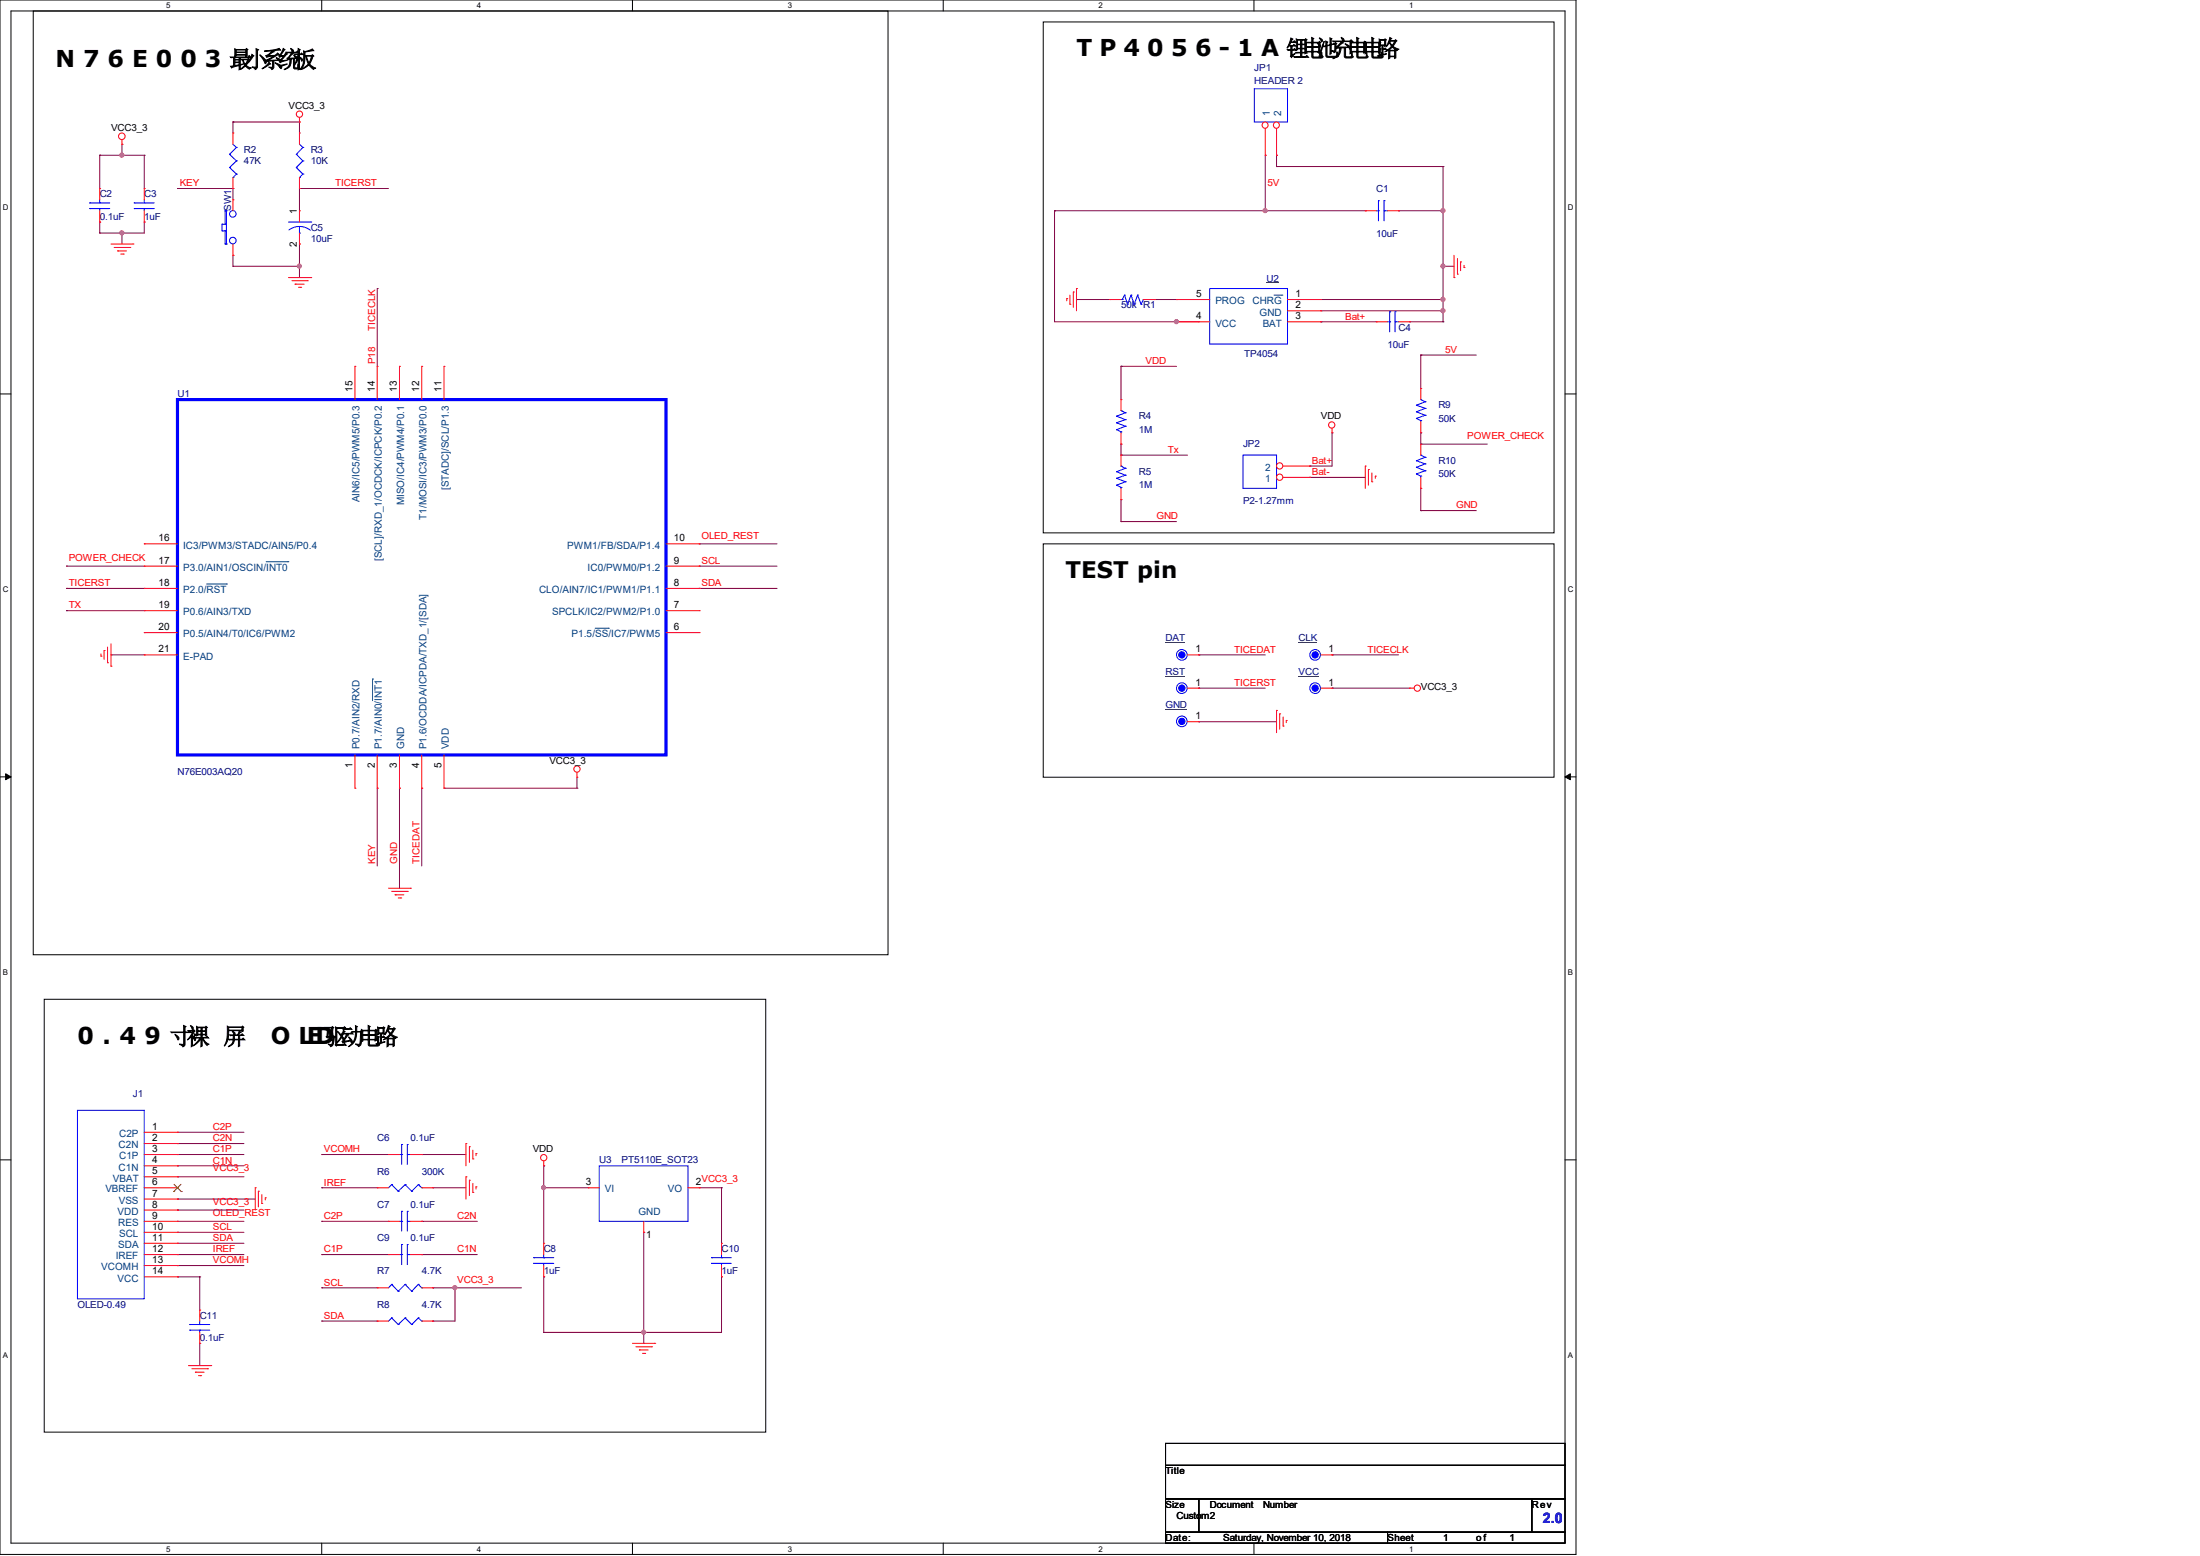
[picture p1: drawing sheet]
<svg xmlns="http://www.w3.org/2000/svg" width="297mm" height="210mm" viewBox="0 0 297 210" stroke-linecap="round" stroke-linejoin="round" font-family="sans-serif">
<path d="M0 0h212.8v209.8h-212.8zM1.5 1.5h209.8v206.8h-209.8z" fill="none" stroke="#000" stroke-width=".14"/>
<g fill="#fff">
<path d="M22.4 .2h.6v1.2h-.6z"/>
<path d="M22.4 208.4h.6v1.2h-.6z"/>
</g>
<path d="M43.4 0v1.5M43.4 208.3v1.5" fill="none" stroke="#000" stroke-width=".14"/>
<g fill="#fff">
<path d="M64.4 .2h.6v1.2h-.6z"/>
<path d="M64.4 208.4h.6v1.2h-.6z"/>
</g>
<path d="M85.4 0v1.5M85.4 208.3v1.5" fill="none" stroke="#000" stroke-width=".14"/>
<g fill="#fff">
<path d="M106.3 .2h.6v1.2h-.6z"/>
<path d="M106.3 208.4h.6v1.2h-.6z"/>
</g>
<path d="M127.3 0v1.5M127.3 208.3v1.5" fill="none" stroke="#000" stroke-width=".14"/>
<g fill="#fff">
<path d="M148.3 .2h.6v1.2h-.6z"/>
<path d="M148.3 208.4h.6v1.2h-.6z"/>
</g>
<path d="M169.3 0v1.5M169.3 208.3v1.5" fill="none" stroke="#000" stroke-width=".14"/>
<g fill="#fff">
<path d="M190.2 .2h.6v1.2h-.6z"/>
<path d="M190.2 208.4h.6v1.2h-.6z"/>
<path d="M.4 27.3h.7v1.2h-.7z"/>
<path d="M211.7 27.3h.7v1.2h-.7z"/>
<path d="M.4 79h.7v1.2h-.7z"/>
<path d="M211.7 79h.7v1.2h-.7z"/>
</g>
<path d="M0 53.2h1.5M211.3 53.2h1.5" fill="none" stroke="#000" stroke-width=".14"/>
<g fill="#fff">
<path d="M.4 130.7h.7v1.2h-.7z"/>
<path d="M211.7 130.7h.7v1.2h-.7z"/>
</g>
<path d="M0 104.9h1.5M211.3 104.9h1.5" fill="none" stroke="#000" stroke-width=".14"/>
<path d="M.8 104.4l.7 .5-.7 .3zM211.3 104.9l.7-.5v.8z" fill="#000" stroke="#000" stroke-width=".14"/>
<g fill="#fff">
<path d="M.4 182.4h.7v1.2h-.7z"/>
<path d="M211.7 182.4h.7v1.2h-.7z"/>
</g>
<g fill="none" stroke="#000" stroke-width=".14">
<path d="M4.5 1.5h115.4v127.4h-115.4zM140.8 3h69v68.9h-69zM140.8 73.4h69v31.5h-69zM6 134.9h97.4v58.4h-97.4zM0 156.5h1.5M211.3 156.5h1.5M157.4 194.8h53.9v3h-53.9zM157.4 197.8h53.9v4.5h-53.9zM157.4 202.3h4.4v4.5h-4.4zM157.4 206.8h29.9v1.5h-29.9zM161.8 202.3h45v4.5h-45zM187.3 206.8h24v1.5h-24z"/>
<path d="M206.8 202.3h4.5v4.5h-4.5z"/>
</g>
<g fill="none" stroke="#800040" stroke-width=".14">
<path d="M16.5 19.5h.1M16.5 19.5v1.5M31.5 16.5h.1M31.5 16.5v1.4M31.5 16.5h8.9M40.4 16.5h.1M40.4 16.5v1.4M13.5 21h.1M13.5 30h.1M13.5 31.5h.1M13.5 21v4.4M13.5 30v1.5"/>
<path d="M13.5 21h6M16.5 31.5h.1M16.5 21h.1M16.5 31.5v1.4M19.5 21h.1M19.5 30h.1M19.5 21v4.4M19.5 30v1.5h-6M24 25.4h.1M24 25.4h7.5M31.5 35.9h.1M31.5 25.4h.1"/>
<path d="M31.5 34.5h.1M31.5 35.9h8.9M31.5 25.4v1.6M31.5 34.5v1.4M40.4 35.9h.1M40.4 32.9h.1M40.4 25.4h.1M40.4 25.4v3M40.4 32.9v4.6M40.4 25.4h12.1M50.9 38.9h.1M50.9 38.9v10.5"/>
<path d="M142.4 28.4h.1M142.4 28.4h41.9M142.4 28.4v15h19.4M170.8 21h.1M170.8 21v7.4M172.3 21h.1M172.3 22.5h.1M172.3 21v1.5M172.3 22.5h22.5M184.3 28.4h.1M188.8 28.4h.1M188.8 28.4h6"/>
<path d="M194.8 22.5h.1M194.8 35.9h.1M194.8 22.5v20.9M194.8 35.9h1.5M145.3 40.4h.1M145.3 40.4h4.6M151.3 59.9h.1M151.3 49.4h.1M151.3 49.4v4.5M151.3 59.9v1.5M151.3 49.4h7.5M155.8 40.4h3"/>
<path d="M158.8 43.4h.1M158.8 40.4h.1M161.8 43.4h.1M178.3 43.4h.1M178.3 43.4h7.5M178.3 40.4h16.5M178.3 42h16.5M179.8 58.4h.1M179.8 58.4v4.5h-3M190.3 43.4h.1M190.3 43.4h4.5M191.8 58.4h.1"/>
<path d="M191.8 47.9h.1M191.8 59.9h.1M191.8 47.9v4.6M191.8 58.4v1.5M191.8 47.9h7.5M191.8 59.9h9M194.8 40.4h.1M194.8 42h.1M194.8 43.4h.1M9 79.4h.1M9 76.4h.1M9 79.4h10.5"/>
<path d="M9 76.4h10.5M94.4 79.4h.1M94.4 76.4h.1M94.4 73.4h.1M94.4 79.4h10.5M94.4 76.4h10.5M94.4 73.4h10.5M151.3 67.4h.1M151.3 70.4h.1M151.3 61.4h.1M151.3 67.4v3M151.3 70.4h7.5"/>
<path d="M151.3 61.4h9M176.8 62.9h.1M176.8 64.4h.1M176.8 64.4h7.5M191.8 65.9h.1M191.8 68.9h.1M191.8 65.9v3M191.8 68.9h7.5M9 82.4h.1M9 82.4h10.5M15 88.4h.1M15 88.4h4.5"/>
<path d="M161.8 88.4h.1M161.8 92.9h.1M161.8 97.4h.1M161.8 88.4h9M161.8 92.9h9M161.8 97.4h10.5M179.8 88.4h.1M179.8 92.9h.1M179.8 88.4h9M179.8 92.9h10.5M50.9 106.4h.1M50.9 106.4v10.5"/>
<path d="M53.9 106.4h.1M53.9 106.4v13.5M56.9 106.4h.1M56.9 106.4v10.5M59.9 106.4h.1M59.9 106.4h18M77.9 106.4h.1M77.9 104.9v1.5M24 152.8h.1M24 154.3h.1M24 155.8h.1M24 157.4h.1"/>
<path d="M24 158.8h.1M24 152.8h8.9M24 154.3h8.9M24 155.8h8.9M24 157.4h8.9M24 158.8h8.9M43.4 155.8h.1M43.4 155.8h9.1M56.9 155.8h.1M56.9 155.8h6M73.4 157.4h.1M73.4 157.4v10.4"/>
<path d="M24 164.8h.1M24 161.8h.1M24 163.3h.1M24 166.3h.1M24 167.8h.1M24 169.3h.1M24 170.8h.1M24 172.3h.1M24 164.8h8.9M24 161.8h10.5M24 163.3h8.9M24 166.3h8.9"/>
<path d="M24 167.8h8.9M24 169.3h8.9M24 170.8h8.9M24 172.3h3M27 172.3h.1M27 172.3v4.5M43.4 160.3h.1M43.4 164.8h.1M43.4 169.3h.1M43.4 173.8h.1M43.4 178.3h.1M43.4 164.8h9.1"/>
<path d="M43.4 160.3h7.5M43.4 169.3h9.1M43.4 173.8h7.5M43.4 178.3h7.5M56.9 164.8h.1M56.9 169.3h.1M56.9 164.8h7.5M56.9 169.3h7.5M58.4 160.3h.1M58.4 173.8h.1M58.4 178.3h.1M58.4 160.3h4.5"/>
<path d="M58.4 173.8h12M61.4 173.8h.1M61.4 173.8v4.5h-3M73.4 160.3h.1M73.4 179.8h.1M73.4 172.3h.1M73.4 172.3v7.5M73.4 160.3h6M86.9 166.3h.1M86.9 179.8h.1M86.9 166.3v15M94.4 160.3h.1"/>
<path d="M94.4 160.3h3M97.4 172.3h.1M97.4 160.3h.1M97.4 172.3v7.5h-24M97.4 160.3v7.5M27 181.3h.1M27 181.3v3"/>
</g>
<g fill="#f0f" stroke="#f0f" stroke-width=".14">
<circle cx="194.8" cy="28.4" r=".28"/>
<circle cx="194.8" cy="35.9" r=".28"/>
<circle cx="170.8" cy="28.4" r=".28"/>
<circle cx="86.9" cy="179.8" r=".28"/>
<circle cx="73.4" cy="160.3" r=".28"/>
<circle cx="61.4" cy="173.8" r=".28"/>
<circle cx="40.4" cy="35.9" r=".28"/>
<circle cx="16.4" cy="31.4" r=".28"/>
<circle cx="16.4" cy="20.9" r=".28"/>
<circle cx="194.8" cy="41.9" r=".28"/>
<circle cx="158.8" cy="43.4" r=".28"/>
<circle cx="194.8" cy="40.4" r=".28"/>
</g>
<g fill="none" stroke="#f00" stroke-width=".14">
<path d="M16.5 19.5h.1M16.5 18.9v.6M31.5 17.9h.1M31.5 17.9v1.6M40.4 16.5h.1M40.4 15.9v.6M13.5 30h.1M13.5 25.4h.1M13.5 25.4v1.6M13.5 28.4v1.6M15 32.9h2.9M15.4 33.4h2.1"/>
<path d="M15.9 33.9h.1M15.9 33.9h1.2M16.3 34.3h.3M16.6 34.3h.1M17.5 33.4h.1M17.9 32.9h.1M19.5 30h.1M19.5 25.4h.1M19.5 25.4v1.6M19.5 28.4v1.6M31.5 25.4h.1M31.5 34.5h.1"/>
<path d="M31.5 27h.1M31.5 24v1.4M31.5 27v1.4M31.5 32.9v1.6M38.9 37.5h3.1M39.4 37.9h2.1M39.8 38.4h.1M39.8 38.4h1.3M40.3 38.8h.3M40.6 38.8h.1M41.5 37.9h.1M42 37.5h.1"/>
<path d="M144.4 39.8v1.3M144.9 39.4h.1M144.9 39.4v2.1M145.3 38.9h.1M145.3 38.9v3.1M184.3 28.4h.1M184.3 28.4h1.5M187.3 28.4h1.5M188.8 28.4h.1M196.3 37.5h.1M196.3 34.5v3M196.8 37h.1"/>
<path d="M196.8 34.9v2.1M197.2 35.3h.1M197.2 35.3v1.2M197.7 36.1h.1M197.7 35.8v.3M47.9 49.4h.1M47.9 49.4v4.5M50.9 49.4h.1M50.9 49.4v4.5M53.9 49.4h.1M53.9 49.4v4.5M56.9 49.4h.1"/>
<path d="M56.9 49.4v4.5M59.9 49.4h.1M59.9 49.4v4.5M144 40.3h.1M144 40.3v.3M144.4 41.1h.1M151.3 53.9h.1M151.3 59.9h.1M151.3 53.9v1.5M151.3 58.4v1.5M179.8 58.4h.1M179.8 57.8v.6"/>
<path d="M191.8 52.5h.1M191.8 58.4h.1M191.8 59.9h.1M191.8 52.5v1.4M191.8 56.9v1.5M191.8 59.9v1.5M19.5 79.4h.1M19.5 76.4h.1M19.5 73.4h.1M19.5 79.4h4.5M19.5 76.4h4.5M19.5 73.4h4.5"/>
<path d="M89.9 79.4h4.5M89.9 76.4h4.5M89.9 73.4h4.5M94.4 73.4h.1M94.4 76.4h.1M94.4 79.4h.1M151.3 61.4h.1M151.3 67.4h.1M151.3 61.4v1.5M151.3 65.9v1.5M184.3 62.9h.1M184.3 62.9v3"/>
<path d="M184.7 63.4h.1M184.7 63.4v2.1M185.2 65h.1M185.2 63.8v1.2M185.7 64.3h.1M185.7 64.3v.3M191.8 65.9h.1M191.8 64.4v1.5M13.6 88.6h.1M13.6 88.3v.3M14.1 87.8h.1M14.1 87.8v1.2"/>
<path d="M14.5 89.5h.1M14.5 87.3v2.2M15 89.9h.1M15 86.9v3M19.5 82.4h.1M19.5 85.4h.1M19.5 88.4h.1M19.5 82.4h4.5M19.5 85.4h4.5M19.5 88.4h4.5M89.9 82.4h4.5M89.9 85.4h4.5"/>
<path d="M94.4 85.4h.1M94.4 82.4h.1M160.3 92.9h1.5M160.3 88.4h1.5M161.8 88.4h.1M161.8 92.9h.1M172.3 95.9h.1M172.3 95.9v3M172.8 96.4h.1M172.8 96.4v2M173.2 98h.1M173.2 96.8v1.2"/>
<path d="M173.7 97.2h.1M173.7 97.2v.3M190.3 92.9h.1M190.3 92.9h.6M47.9 106.4h.1M47.9 101.9v4.5M50.9 106.4h.1M50.9 101.9v4.5M52.5 119.9h2.9M53.9 106.4h.1M53.9 101.9v4.5M55.4 119.9h.1"/>
<path d="M56.9 106.4h.1M56.9 101.9v4.5M59.9 106.4h.1M59.9 101.9v4.5M77.9 104.9h.1M77.9 104.3v.6M52.9 120.3h2.1M53.3 120.8h.1M53.3 120.8h1.2M53.8 121.2h.3M54.1 121.2h.1M55 120.3h.1"/>
<path d="M19.5 155.8h4.5M19.5 152.8h4.5M19.5 154.3h4.5M19.5 158.8h4.5M19.5 157.4h4.5M24 152.8h.1M24 154.3h.1M24 158.8h.1M24 157.4h.1M24 155.8h.1M52.5 155.8h.1M52.5 155.8h1.4"/>
<path d="M55.4 155.8h1.5M56.9 155.8h.1M62.9 154.3h.1M62.9 158.8h.1M62.9 154.3v3.1M62.9 158.8v3M63.4 154.8h.1M63.4 159.3h.1M63.4 154.8v2.1M63.4 159.3v2.1M63.8 156.4h.1M63.8 155.2v1.2"/>
<path d="M63.8 159.7v1.3M64.3 155.7h.1M64.3 155.7v.3M73.4 157.4h.1M73.4 156.7v.7M19.5 160.3h4.5M19.5 164.8h4.5M19.5 161.8h4.5M19.5 163.3h4.5M19.5 166.3h4.5M19.5 167.8h4.5M19.5 169.3h4.5"/>
<path d="M19.5 170.8h4.5M19.5 172.3h4.5M24 160.3h.1M24 161.8h.1M24 164.8h.1M24 163.3h.1M24 166.3h.1M24 167.8h.1M24 169.3h.1M24 170.8h.1M24 172.3h.1M34.5 160.3h.1"/>
<path d="M34.5 160.3v3M34.9 160.8h.1M34.9 160.8v2.1M35.3 162.4h.1M35.3 161.2v1.2M35.8 161.7h.1M35.8 161.7v.3M50.9 160.3h.1M50.9 160.3h1.6M52.5 164.8h.1M52.5 169.3h.1M52.5 164.8h1.4"/>
<path d="M52.5 169.3h1.4M55.4 164.8h1.5M55.4 169.3h1.5M56.9 164.8h.1M56.9 169.3h.1M56.9 160.3h1.5M58.4 160.3h.1M63.8 161h.1M64.3 160.2h.1M64.3 160.2v.3M97.4 172.3h.1M97.4 167.8h.1"/>
<path d="M97.4 167.8v1.5M97.4 170.8v1.5M25.4 184.3h3M25.9 184.7h2.1M26.4 185.2h.1M26.4 185.2h1.2M26.8 185.7h.3M27.1 185.7h.1M28 184.7h.1M28.4 184.3h.1M85.4 181.3h3M85.9 181.8h2.1"/>
<path d="M86.3 182.2h.1M86.3 182.2h1.2M86.7 182.7h.3M87 182.7h.1M88 181.8h.1M88.4 181.3h.1"/>
<circle cx="16.4" cy="18.4" r=".44"/>
<circle cx="40.4" cy="15.4" r=".42"/>
<circle cx="179.8" cy="57.4" r=".42"/>
<circle cx="191.3" cy="92.9" r=".42"/>
<circle cx="77.9" cy="103.8" r=".42"/>
<circle cx="73.4" cy="156.3" r=".42"/>
</g>
<g fill="none" stroke="#00f" stroke-width=".14">
<path d="M31.5 19.5l.4 .4M31.9 19.9h.1M31.9 19.9l-.9 .9M12.1 27.4h.1M12.1 28.2h.1M12.1 27.4h2.7M12.1 28.2h2.7M13.5 28.2h.1M13.5 27.4h.1M13.5 27v.4M13.5 28.2v.2M18.1 27.4h.1"/>
<path d="M18.1 28.2h.1M18.1 27.4h2.7M18.1 28.2h2.7M19.5 28.2h.1M19.5 27.4h.1M19.5 27v.4M19.5 28.2v.2M30 30.3h.1M30 31.2h.1M30 30.3h.4M30 30.3v.9M30 31.2h.4"/>
<path d="M30.4 28.4h.1M30.4 30.3h.1M30.4 31.2h.1M30.4 32.9h.1M30.4 28.4h.2M30.4 28.4v1.9M30.4 31.2v1.7M30.4 32.9h.2M30.6 28.4h.1M30.6 32.9h.1M30.6 28.4v4.5M31 20.8h.1"/>
<path d="M31 22.6h.1M31 20.8l.9 .9M31 22.6l.9 .9M31.5 24h.1M31.9 21.7h.1M31.9 23.5h.1M31.9 21.7l-.9 .9M31.9 23.5l-.4 .5M163.3 38.9h10.5v7.5h-10.5zM185.8 28.4h.3M186.1 28.4h.1M186.1 27.1h.1"/>
<path d="M186.1 27.1v2.7M186.9 27.1h.1M186.9 28.4h.1M186.9 28.4h.4M186.9 27.1v2.7M150.7 58h.1M150.7 57.1h.1M150.7 56.2h.1M150.7 58l.6 .3M150.7 57.1l1.2 .4M150.7 56.2l1.2 .4M151.3 55.4h.1"/>
<path d="M151.3 58.3h.1M151.3 55.4l.6 .3M151.3 58.3v.1M151.9 57.5h.1M151.9 56.6h.1M151.9 55.7h.1M151.9 57.5l-1.2 .5M151.9 56.6l-1.2 .5M151.9 55.7l-1.2 .5M191.2 56.5h.1M191.2 55.6h.1M191.2 54.7h.1"/>
<path d="M191.2 56.5l.6 .3M191.2 55.6l1.2 .4M191.2 54.7l1.2 .4M191.8 53.9h.1M191.8 56.8h.1M191.8 53.9l.6 .3M191.8 56.8v.1M192.4 56h.1M192.4 55.1h.1M192.4 54.2h.1M192.4 56l-1.2 .5M192.4 55.1l-1.2 .5"/>
<path d="M192.4 54.2l-1.2 .5M150.7 65.5h.1M150.7 64.6h.1M150.7 63.7h.1M150.7 65.5l.6 .3M150.7 64.6l1.2 .4M150.7 63.7l1.2 .4M151.3 62.9h.1M151.3 65.8h.1M151.3 65.8v.1M151.3 62.9l.6 .3M151.9 65h.1"/>
<path d="M151.9 64.1h.1M151.9 63.2h.1M151.9 65l-1.2 .5M151.9 64.1l-1.2 .5M151.9 63.2l-1.2 .5M191.2 64h.1M191.2 63.1h.1M191.2 62.2h.1M191.2 64l.6 .3M191.2 63.1l1.2 .4M191.2 62.2l1.2 .4M191.8 61.4h.1"/>
<path d="M191.8 64.3h.1M191.8 64.3v.1M191.8 61.4l.6 .3M192.4 63.5h.1M192.4 62.6h.1M192.4 61.7h.1M192.4 63.5l-1.2 .5M192.4 62.6l-1.2 .5M192.4 61.7l-1.2 .5M10.5 149.9h9v25.4h-9zM52.9 159.9h.1M52.9 159.9l-.4 .4"/>
<path d="M52.9 159.9l.9 .9M53.9 155.8h.3M54.2 155.8h.1M54.2 154.5h.1M54.2 154.5v2.7M54.7 159.9h.1M54.7 159.9l-.9 .9M54.7 159.9l.9 .9M55 154.5h.1M55 155.8h.1M55 155.8h.4M55 154.5v2.7"/>
<path d="M56.5 159.9h.1M56.5 159.9l-.9 .9M56.5 159.9l.4 .4M53.8 160.8h.1M53.9 164.8h.3M53.9 169.3h.3M54.2 164.8h.1M54.2 163.5h.1M54.2 169.3h.1M54.2 168h.1M54.2 163.5v2.7M54.2 168v2.7"/>
<path d="M55 163.5h.1M55 164.8h.1M55 168h.1M55 169.3h.1M55 163.5v2.7M55 168v2.7M55 164.8h.4M55 169.3h.4M55.6 160.8h.1M56.9 160.3h.1M96.1 169.8h.1M96.1 170.5h.1"/>
<path d="M96.1 169.8h2.6M96.1 170.5h2.6M97.4 170.5h.1M97.4 169.8h.1M97.4 169.3v.5M97.4 170.5v.3"/>
<circle cx="31.4" cy="32.5" r=".44"/>
<circle cx="31.4" cy="28.9" r=".44"/>
<circle cx="159.6" cy="88.4" r=".72"/>
<circle cx="159.6" cy="92.9" r=".72"/>
</g>
<path d="M24 53.9h65.9v48h-65.9z" fill="none" stroke="#00f" stroke-width=".42"/>
<path d="M27.9 78.8h2.7M30.6 78.8h.1M35.9 75.8h3M38.9 75.8h.1M50.3 91.7h.1M50.3 91.7v2.9M80.3 84.8h1.8M82.1 84.8h.1" fill="none" stroke="#004080" stroke-width=".14"/>
<path d="M23.5 159.9l1 .9M24.4 159.9l-.9 .9M23.5 160.8h.1M24.5 160.8h.1" fill="none" stroke="#804000" stroke-width=".14"/>
<g fill="#00f" stroke="#00f" stroke-width=".14">
<circle cx="159.6" cy="88.4" r=".42"/>
<circle cx="159.6" cy="92.9" r=".42"/>
</g>
<path d="M157.4 86.7h2.6M157.4 91.3h2.6" fill="none" stroke="#000080" stroke-width=".14"/>
<path d="M171 38.1h1.6v.1h-1.6z" fill="#000080"/>
<g fill="none" stroke="#f00" stroke-width=".14">
<path d="M40.4 17.9h.1M40.4 17.9v1.6M40.4 25.4h.1M40.4 24v1.4M149.9 40.4h.1M149.9 40.4h1.4M154.3 40.4h1.5M155.8 40.4h.1M158.8 43.4h.1M158.8 40.4h.1M158.8 40.4h4.5M158.8 43.4h4.5"/>
<path d="M173.8 40.4h4.5M173.8 42h4.5M173.8 43.4h4.5M178.3 40.4h.1M178.3 42h.1M178.3 43.4h.1M50.9 173.8h.1M50.9 173.8h1.6M56.9 173.8h1.5M58.4 173.8h.1"/>
</g>
<path d="M172 39.8h1.1M173.1 39.8h.1" fill="none" stroke="#004080" stroke-width=".14"/>
<g fill="none" stroke="#00f" stroke-width=".14">
<path d="M40.4 19.5l.5 .4M40.9 19.9h.1M40.9 19.9l-.9 .9M169.3 12h4.5v4.5h-4.5zM40 20.8h.1M40 22.6h.1M40 20.8l.9 .9M40 22.6l.9 .9M40.4 24h.1M40.9 21.7h.1M40.9 23.5h.1M40.9 21.7l-.9 .9"/>
<path d="M40.9 23.5l-.5 .5M151.8 39.8h.1M151.8 39.8l-.3 .6M151.8 39.8l.4 1.3M152.7 39.8h.1M152.7 39.8l-.5 1.3M152.7 39.8l.4 1.3M153.6 39.8h.1M153.6 39.8l-.5 1.3M153.6 39.8l.5 1.3M151.3 40.4h.2M151.5 40.4h.1"/>
<path d="M152.2 41.1h.1M153.1 41.1h.1M154.1 41.1h.1M154.3 40.4h.1M154.3 40.4l-.2 .7M52.9 173.4h.1M52.9 173.4l-.4 .4M52.9 173.4l.9 .9M53.8 174.3h.1M54.7 173.4h.1M54.7 173.4l-.9 .9M54.7 173.4l.9 .9"/>
<path d="M55.6 174.3h.1M56.5 173.4h.1M56.5 173.4l-.9 .9M56.5 173.4l.4 .4M56.9 173.8h.1"/>
</g>
<circle cx="170.8" cy="16.9" r=".41" fill="#fff" stroke="#f00" stroke-width=".14"/>
<path d="M170.8 17.4v3.6M170.8 21h.1" fill="none" stroke="#f00" stroke-width=".14"/>
<circle cx="172.3" cy="16.9" r=".41" fill="#fff" stroke="#f00" stroke-width=".14"/>
<g fill="none" stroke="#f00" stroke-width=".14">
<path d="M172.3 17.4v3.6M40.4 28.4h.1M40.4 32.9h.1M40.4 28.4v1.6M40.4 31.5v1.4M172.3 21h.1M185.8 43.4h.1M185.8 43.4h1.5M188.8 43.4h1.5M190.3 43.4h.1M178.3 88.4h1.5M178.3 92.9h1.5"/>
<path d="M179.8 88.4h.1M179.8 92.9h.1M50.9 178.3h.1M50.9 178.3h1.6M56.9 178.3h1.5M58.4 178.3h.1M73.4 172.3h.1M73.4 167.8h.1M73.4 167.8v1.5M73.4 170.8v1.5"/>
</g>
<g fill="none" stroke="#00f" stroke-width=".14">
<path d="M38.9 30h3.1M40.4 31.5h.1M40.4 30.6a2.36 2.36 0 0 1 1.5 .5M40.4 30.6a2.36 2.36 0 0 0-1.4 .4M40.4 30.6v.9M42 30h.1M187.3 43.4h.3M187.6 43.4h.1M187.6 42.1h.1M187.6 42.1v2.7M188.3 42.1h.1M188.3 43.4h.1"/>
<path d="M188.3 43.4h.5M188.3 42.1v2.7M167.8 61.4h4.5v4.5h-4.5zM52.9 177.9h.1M52.9 177.9l-.4 .4M52.9 177.9l.9 .9M53.8 178.8h.1M54.7 177.9h.1M54.7 177.9l-.9 .9M54.7 177.9l.9 .9M55.6 178.8h.1M56.5 177.9h.1"/>
<path d="M56.5 177.9l-.9 .9M56.5 177.9l.4 .4M56.9 178.3h.1M72.1 169.8h.1M72.1 170.5h.1M72.1 169.8h2.7M72.1 170.5h2.7M73.4 170.5h.1M73.4 169.8h.1M73.4 169.3v.5M73.4 170.5v.3"/>
<circle cx="177.5" cy="88.4" r=".72"/>
<circle cx="177.5" cy="92.9" r=".72"/>
</g>
<g fill="#00f" stroke="#00f" stroke-width=".14">
<circle cx="177.5" cy="88.4" r=".42"/>
<circle cx="177.5" cy="92.9" r=".42"/>
</g>
<path d="M175.3 86.7h2.5M175.3 91.3h2.8" fill="none" stroke="#000080" stroke-width=".14"/>
<circle cx="172.8" cy="64.4" r=".42" fill="#fff" stroke="#f00" stroke-width=".14"/>
<path d="M173.2 64.4h3.6M176.8 64.4h.1" fill="none" stroke="#f00" stroke-width=".14"/>
<circle cx="172.8" cy="62.9" r=".42" fill="#fff" stroke="#f00" stroke-width=".14"/>
<g fill="none" stroke="#f00" stroke-width=".14">
<path d="M173.2 62.9h3.6M176.8 62.9h.1M160.3 97.4h1.5M161.8 97.4h.1M27 176.8h.1M27 176.8v1.5M27 179.8v1.5M79.4 160.3h.1M79.4 160.3h1.5M86.9 166.3h.1M86.9 164.8v1.5M92.9 160.3h1.5"/>
<path d="M94.4 160.3h.1M27 181.3h.1"/>
</g>
<g fill="none" stroke="#00f" stroke-width=".14">
<path d="M80.9 157.4h12v7.4h-12zM25.6 178.8h.1M25.6 179.5h.1M25.6 178.8h2.7M25.6 179.5h2.7M27 179.5h.1M27 178.8h.1M27 178.3v.5M27 179.5v.3"/>
<circle cx="159.6" cy="97.4" r=".72"/>
</g>
<circle cx="159.6" cy="97.4" r=".42" fill="#00f" stroke="#00f" stroke-width=".14"/>
<path d="M157.4 95.8h2.8" fill="none" stroke="#000080" stroke-width=".14"/>
<g fill="#f0f" stroke="#f0f" stroke-width=".14">
<circle cx="194.8" cy="28.4" r=".28"/>
<circle cx="194.8" cy="35.9" r=".28"/>
<circle cx="170.8" cy="28.4" r=".28"/>
<circle cx="86.9" cy="179.8" r=".28"/>
<circle cx="73.4" cy="160.3" r=".28"/>
<circle cx="61.4" cy="173.8" r=".28"/>
<circle cx="40.4" cy="35.9" r=".28"/>
<circle cx="16.4" cy="31.4" r=".28"/>
<circle cx="16.4" cy="20.9" r=".28"/>
<circle cx="194.8" cy="41.9" r=".28"/>
<circle cx="158.8" cy="43.4" r=".28"/>
<circle cx="194.8" cy="40.4" r=".28"/>
</g>
<g font-size="3.1">
<text x="7.5" y="9.1">N 7 6 E 0 0 3 最小系统板</text>
<text x="145.3" y="7.6">T P 4 0 5 6 - 1 A 锂电池充电电路</text>
<text x="143.8" y="78">TEST pin</text>
<text x="10.5" y="141">0 . 4 9 寸裸 屏</text>
<text x="36.6" y="141">O LED</text>
<text x="43.7" y="141">驱动电路</text>
</g>
<text font-size="1.9" fill="#0000a0" x="208.3" y="205.6">2.0</text>
<g font-size="1.4" fill="#004080">
<text x="171.4" y="15.7" transform="rotate(-90 171.4 15.7)">1</text>
<text x="173" y="15.7" transform="rotate(-90 173 15.7)">2</text>
<text x="164.1" y="41.1">PROG</text>
<text x="169.1" y="41.1">CHRG</text>
<text x="164.1" y="44.1">VCC</text>
<text x="170.1" y="42.6">GND</text>
<text x="170.5" y="44.1">BAT</text>
<text x="170.8" y="65.1">1</text>
<text x="170.8" y="63.5">2</text>
<text x="48.6" y="67.8" transform="rotate(-90 48.6 67.8)">AIN6/IC5/PWM5/P0.3</text>
<text x="54.6" y="68.2" transform="rotate(-90 54.6 68.2)">MISO/IC4/PWM4/P0.1</text>
<text x="57.6" y="70.1" transform="rotate(-90 57.6 70.1)">T1/MOSI/IC3/PWM3/P0.0</text>
<text x="60.6" y="66.2" transform="rotate(-90 60.6 66.2)">[STADC]/SCL/P1.3</text>
<text x="24.7" y="77">P3.0/AIN1/OSCIN/INT0</text>
<text x="24.7" y="74">IC3/PWM3/STADC/AIN5/P0.4</text>
<text x="51.6" y="75.7" transform="rotate(-90 51.6 75.7)">[SCL]/RXD_1/OCDCK/ICPCK/P0.2</text>
<text x="76.6" y="74">PWM1/FB/SDA/P1.4</text>
<text x="79.3" y="77">IC0/PWM0/P1.2</text>
<text x="24.7" y="83.1">P0.6/AIN3/TXD</text>
<text x="24.7" y="80.1">P2.0/RST</text>
<text x="72.8" y="80.1">CLO/AIN7/IC1/PWM1/P1.1</text>
<text x="74.6" y="83.1">SPCLK/IC2/PWM2/P1.0</text>
<text x="24.7" y="86">P0.5/AIN4/T0/IC6/PWM2</text>
<text x="24.7" y="89">E-PAD</text>
<text x="77.2" y="86">P1.5/SS/IC7/PWM5</text>
<text x="48.6" y="101.1" transform="rotate(-90 48.6 101.1)">P0.7/AIN2/RXD</text>
<text x="51.6" y="101.1" transform="rotate(-90 51.6 101.1)">P1.7/AIN0/INT1</text>
<text x="54.6" y="101.1" transform="rotate(-90 54.6 101.1)">GND</text>
<text x="57.6" y="101.1" transform="rotate(-90 57.6 101.1)">P1.6/OCDDA/ICPDA/TXD_1/[SDA]</text>
<text x="60.6" y="101.1" transform="rotate(-90 60.6 101.1)">VDD</text>
<text x="16" y="155">C2N</text>
<text x="16.1" y="153.5">C2P</text>
<text x="14.2" y="161">VBREF</text>
<text x="15.2" y="159.5">VBAT</text>
<text x="16" y="158">C1N</text>
<text x="16.1" y="156.5">C1P</text>
<text x="81.7" y="161">VI</text>
<text x="90.2" y="161">VO</text>
<text x="15.9" y="164">VDD</text>
<text x="16" y="165.5">RES</text>
<text x="16" y="162.5">VSS</text>
<text x="16.1" y="167">SCL</text>
<text x="86.2" y="164">GND</text>
<text x="13.7" y="171.4">VCOMH</text>
<text x="15.6" y="170">IREF</text>
<text x="15.9" y="173">VCC</text>
<text x="16" y="168.4">SDA</text>
</g>
<g font-size="1.4">
<text x="40.1" y="28.9" transform="rotate(-90 40.1 28.9)">1</text>
<text x="40.1" y="33.3" transform="rotate(-90 40.1 33.3)">2</text>
<text x="161.5" y="40.1">5</text>
<text x="174.9" y="40.1">1</text>
<text x="174.9" y="41.6">2</text>
<text x="161.5" y="43.1">4</text>
<text x="174.9" y="43.1">3</text>
<text x="47.6" y="52.9" transform="rotate(-90 47.6 52.9)">15</text>
<text x="50.6" y="52.9" transform="rotate(-90 50.6 52.9)">14</text>
<text x="53.6" y="52.9" transform="rotate(-90 53.6 52.9)">13</text>
<text x="56.6" y="52.9" transform="rotate(-90 56.6 52.9)">12</text>
<text x="59.6" y="52.9" transform="rotate(-90 59.6 52.9)">11</text>
<text x="21.4" y="76.1">17</text>
<text x="21.4" y="73.1">16</text>
<text x="91" y="73.1">10</text>
<text x="91" y="76.1">9</text>
<text x="21.4" y="82.1">19</text>
<text x="21.4" y="79.1">18</text>
<text x="91" y="79.1">8</text>
<text x="91" y="82.1">7</text>
<text x="21.4" y="85">20</text>
<text x="21.4" y="88.1">21</text>
<text x="91" y="85">6</text>
<text x="161.4" y="88.1">1</text>
<text x="179.4" y="88.1">1</text>
<text x="161.4" y="92.5">1</text>
<text x="179.4" y="92.5">1</text>
<text x="161.4" y="97.1">1</text>
<text x="47.6" y="103.7" transform="rotate(-90 47.6 103.7)">1</text>
<text x="50.6" y="103.7" transform="rotate(-90 50.6 103.7)">2</text>
<text x="53.6" y="103.7" transform="rotate(-90 53.6 103.7)">3</text>
<text x="56.6" y="103.7" transform="rotate(-90 56.6 103.7)">4</text>
<text x="59.6" y="103.7" transform="rotate(-90 59.6 103.7)">5</text>
<text x="20.5" y="152.5">1</text>
<text x="20.5" y="154">2</text>
<text x="20.5" y="155.5">3</text>
<text x="20.5" y="160">6</text>
<text x="20.5" y="158.5">5</text>
<text x="20.5" y="161.5">7</text>
<text x="20.5" y="157">4</text>
<text x="79.1" y="160">3</text>
<text x="93.9" y="160">2</text>
<text x="20.5" y="164.5">9</text>
<text x="20.5" y="163">8</text>
<text x="20.5" y="166">10</text>
<text x="20.5" y="167.5">11</text>
<text x="87.3" y="167.1">1</text>
<text x="20.5" y="169">12</text>
<text x="20.5" y="170.5">13</text>
<text x="20.5" y="172">14</text>
</g>
<g font-size="1.3" fill="#000080">
<text x="169.3" y="9.6">JP1</text>
<text x="169.3" y="11.3">HEADER 2</text>
<text x="32.9" y="20.7">R2</text>
<text x="32.9" y="22.1">47K</text>
<text x="42" y="20.7">R3</text>
<text x="42" y="22.1">10K</text>
<text x="13.5" y="26.6">C2</text>
<text x="13.5" y="29.6">0.1uF</text>
<text x="19.5" y="26.6">C3</text>
<text x="19.5" y="29.6">1uF</text>
<text x="31.2" y="28.4" transform="rotate(-90 31.2 28.4)">SW1</text>
<text x="185.8" y="25.9">C1</text>
<text x="42" y="31.2">C5</text>
<text x="42" y="32.6">10uF</text>
<text x="185.8" y="32">10uF</text>
<text x="151.3" y="41.6">50k R1</text>
<text x="171" y="38">U2</text>
<text x="187.3" y="47">10uF</text>
<text x="188.8" y="44.6">C4</text>
<text x="24" y="53.6">U1</text>
<text x="168" y="48.2">TP4054</text>
<text x="153.8" y="56.6">R4</text>
<text x="153.8" y="58.4">1M</text>
<text x="194.2" y="55.1">R9</text>
<text x="194.2" y="56.9">50K</text>
<text x="153.8" y="64.1">R5</text>
<text x="153.8" y="65.9">1M</text>
<text x="167.8" y="60.4">JP2</text>
<text x="194.2" y="62.6">R10</text>
<text x="194.2" y="64.4">50K</text>
<text x="167.8" y="68">P2-1.27mm</text>
<text x="157.4" y="86.6">DAT</text>
<text x="175.3" y="86.6">CLK</text>
<text x="157.4" y="91.1">RST</text>
<text x="157.4" y="95.6">GND</text>
<text x="175.3" y="91.1">VCC</text>
<text x="24" y="104.6">N76E003AQ20</text>
<text x="17.9" y="148">J1</text>
<text x="50.9" y="154">C6</text>
<text x="55.4" y="154">0.1uF</text>
<text x="50.9" y="158.5">R6</text>
<text x="56.9" y="158.5">300K</text>
<text x="80.9" y="157">U3</text>
<text x="83.9" y="157">PT5110E_SOT23</text>
<text x="50.9" y="163">C7</text>
<text x="50.9" y="167.5">C9</text>
<text x="55.4" y="163">0.1uF</text>
<text x="55.4" y="167.5">0.1uF</text>
<text x="50.9" y="172">R7</text>
<text x="56.9" y="172">4.7K</text>
<text x="73.4" y="169">C8</text>
<text x="73.4" y="172">1uF</text>
<text x="97.4" y="169">C10</text>
<text x="97.4" y="172">1uF</text>
<text x="10.5" y="176.5">OLED-0.49</text>
<text x="27" y="178">C11</text>
<text x="50.9" y="176.5">R8</text>
<text x="56.9" y="176.5">4.7K</text>
<text x="27" y="181">0.1uF</text>
</g>
<g font-size="1.3">
<text x="15" y="17.7">VCC3_3</text>
<text x="38.9" y="14.6">VCC3_3</text>
<text x="178.3" y="56.6">VDD</text>
<text x="191.8" y="93.2">VCC3_3</text>
<text x="74.2" y="103.1">VCC3_3</text>
<text x="71.9" y="155.5">VDD</text>
<text x="157.4" y="199">Title</text>
<text x="157.4" y="203.5">Size</text>
<text x="163.3" y="203.5">Document</text>
<text x="170.5" y="203.5">Number</text>
<text x="206.8" y="203.5">Rev</text>
<text x="157.4" y="208">Date:</text>
<text x="158.8" y="205">Custom2</text>
<text x="165.1" y="208">Saturday, November 10, 2018</text>
<text x="187.3" y="208">Sheet</text>
<text x="194.8" y="208">1</text>
<text x="199.3" y="208">o f</text>
<text x="203.8" y="208">1</text>
</g>
<g font-size="1.3" fill="#f00">
<text x="24.3" y="25.1">KEY</text>
<text x="45.3" y="25.1">TICERST</text>
<text x="171.1" y="25.1">5V</text>
<text x="50.6" y="44.7" transform="rotate(-90 50.6 44.7)">TICECLK</text>
<text x="181.6" y="43.1">Bat+</text>
<text x="195.1" y="47.6">5V</text>
<text x="50.6" y="49.1" transform="rotate(-90 50.6 49.1)">P18</text>
<text x="154.6" y="49.2">VDD</text>
<text x="198.1" y="59.2">POWER_CHECK</text>
<text x="157.7" y="61.1">Tx</text>
<text x="177.1" y="62.6">Bat+</text>
<text x="177.1" y="64.1">Bat-</text>
<text x="156.1" y="70.1">GND</text>
<text x="196.6" y="68.6">GND</text>
<text x="9.3" y="75.7">POWER_CHECK</text>
<text x="94.7" y="76.1">SCL</text>
<text x="94.7" y="72.7">OLED_REST</text>
<text x="9.3" y="82.1">TX</text>
<text x="9.3" y="79.1">TICERST</text>
<text x="94.7" y="79.1">SDA</text>
<text x="166.6" y="88.1">TICEDAT</text>
<text x="184.6" y="88.1">TICECLK</text>
<text x="166.6" y="92.6">TICERST</text>
<text x="50.6" y="116.6" transform="rotate(-90 50.6 116.6)">KEY</text>
<text x="53.6" y="116.6" transform="rotate(-90 53.6 116.6)">GND</text>
<text x="56.6" y="116.6" transform="rotate(-90 56.6 116.6)">TICEDAT</text>
<text x="28.7" y="152.5">C2P</text>
<text x="28.7" y="154.1">C2N</text>
<text x="28.7" y="155.5">C1P</text>
<text x="43.7" y="155.5">VCOMH</text>
<text x="28.7" y="157.1">C1N</text>
<text x="28.7" y="158.1">VCC3_3</text>
<text x="43.7" y="160">IREF</text>
<text x="94.7" y="159.6">VCC3_3</text>
<text x="28.7" y="164.1">OLED_REST</text>
<text x="28.7" y="162.6">VCC3_3</text>
<text x="28.7" y="166">SCL</text>
<text x="28.7" y="167.5">SDA</text>
<text x="43.7" y="164.6">C2P</text>
<text x="61.7" y="164.6">C2N</text>
<text x="28.7" y="169">IREF</text>
<text x="28.7" y="170.5">VCOMH</text>
<text x="43.7" y="169">C1P</text>
<text x="43.7" y="173.5">SCL</text>
<text x="61.7" y="169">C1N</text>
<text x="61.7" y="173.1">VCC3_3</text>
<text x="43.7" y="178">SDA</text>
</g>
<g font-size="1.1">
<text x="22.4" y="1.1">5</text>
<text x="64.4" y="1.1">4</text>
<text x="106.3" y="1.1">3</text>
<text x="148.3" y="1.1">2</text>
<text x="190.2" y="1.1">1</text>
<text x=".4" y="28.3">D</text>
<text x="211.7" y="28.3">D</text>
<text x=".4" y="80">C</text>
<text x="211.7" y="80">C</text>
<text x=".4" y="131.7">B</text>
<text x="211.7" y="131.7">B</text>
<text x=".4" y="183.3">A</text>
<text x="211.7" y="183.3">A</text>
<text x="22.4" y="209.4">5</text>
<text x="64.4" y="209.4">4</text>
<text x="106.3" y="209.4">3</text>
<text x="148.3" y="209.4">2</text>
<text x="190.2" y="209.4">1</text>
</g>
</svg>
